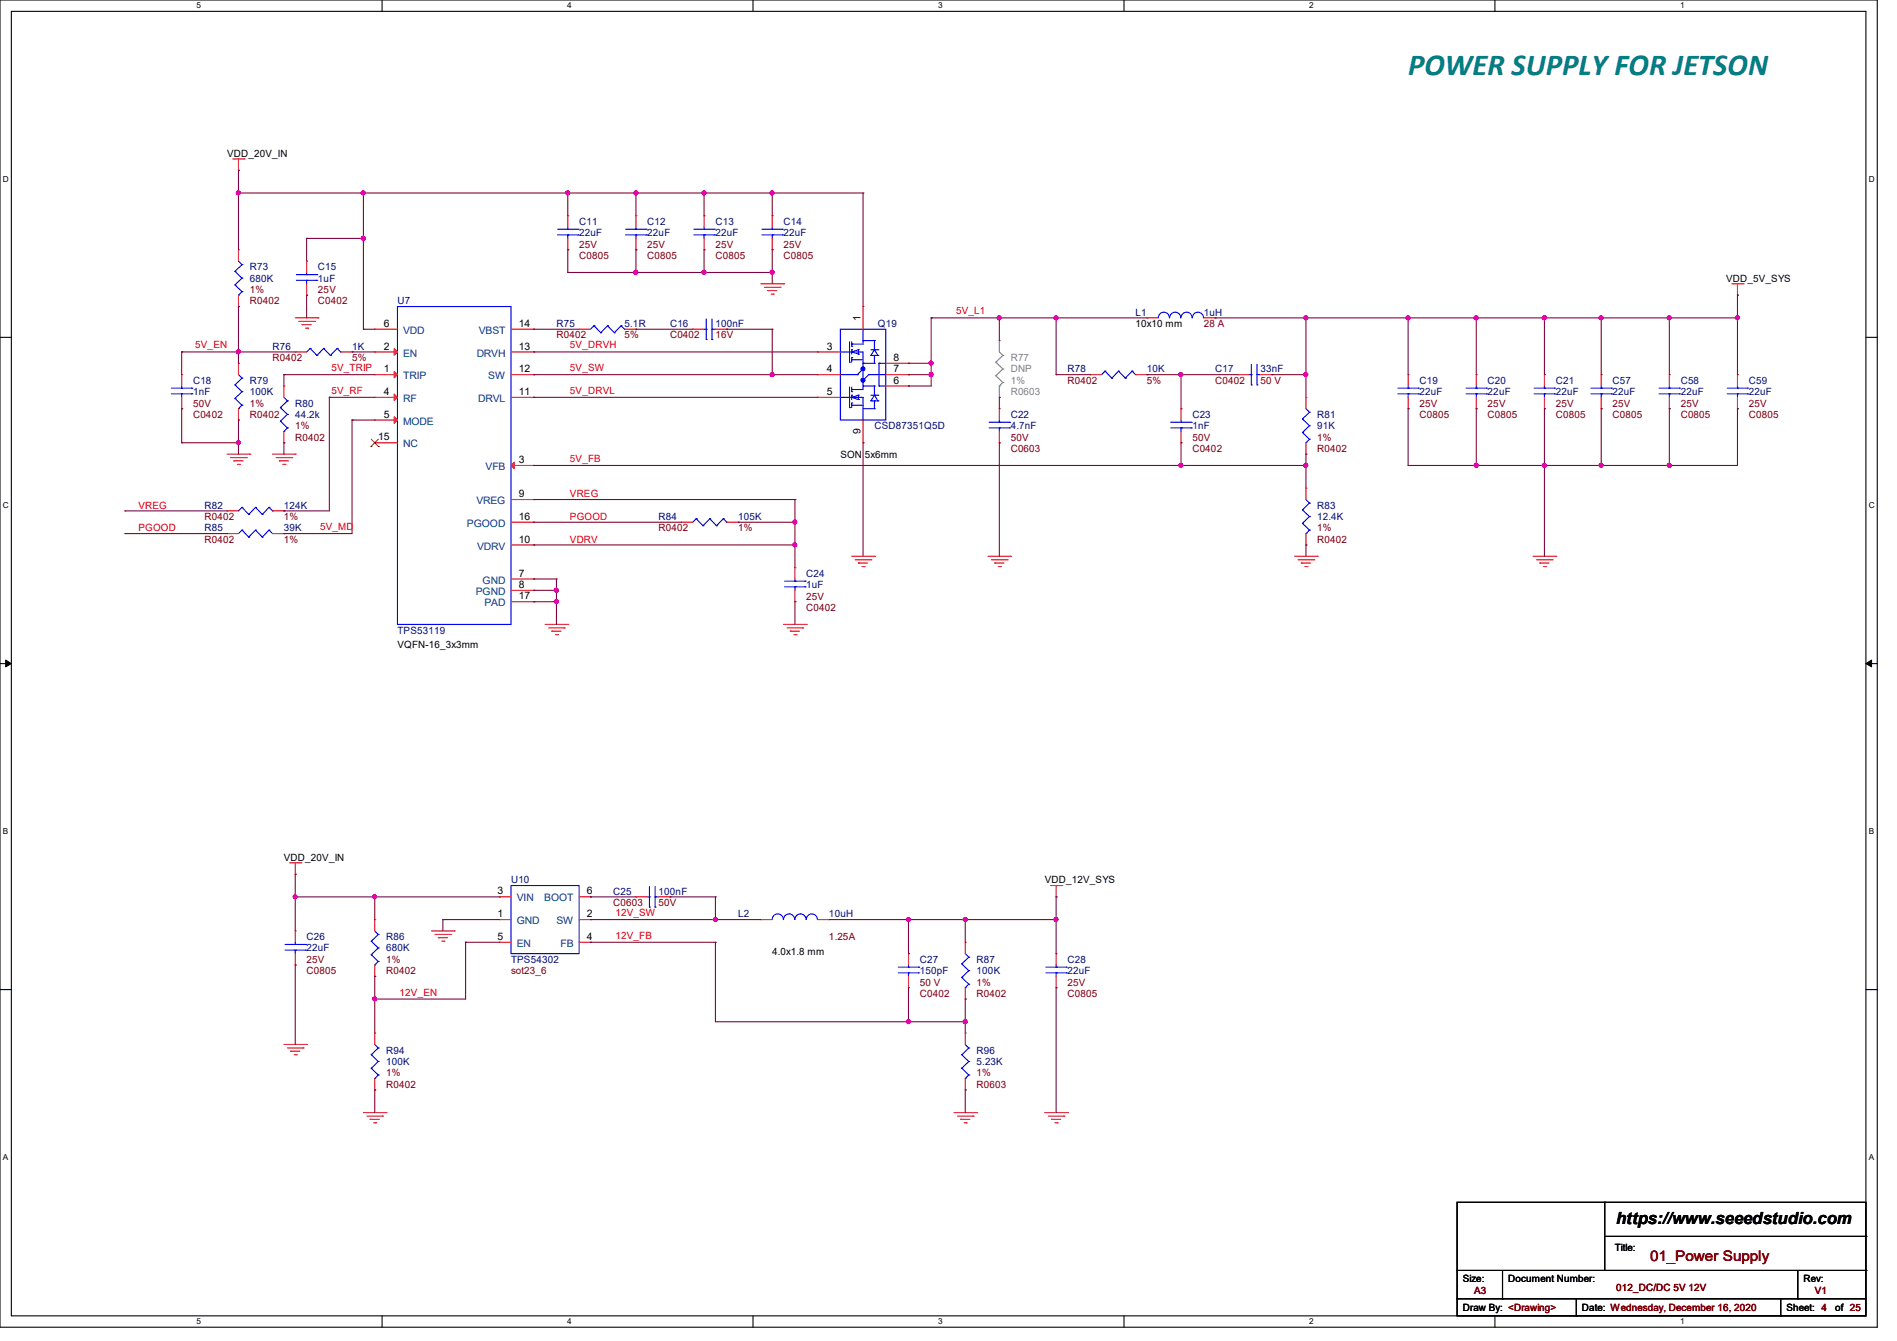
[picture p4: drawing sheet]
<svg xmlns="http://www.w3.org/2000/svg" width="297mm" height="210mm" viewBox="0 0 297 210" stroke-linecap="round" stroke-linejoin="round" font-family="sans-serif">
<path d="M0 0h293.9v207.9h-293.9zM1.8 1.8h290.3v204.3h-290.3z" fill="none" stroke="#000" stroke-width=".17"/>
<g fill="#fff">
<path d="M30.8 .2h.7v1.4h-.7z"/>
<path d="M30.8 206.2h.7v1.4h-.7z"/>
</g>
<path d="M59.8 0v1.8M59.8 206.1v1.8" fill="none" stroke="#000" stroke-width=".17"/>
<g fill="#fff">
<path d="M88.8 .2h.7v1.4h-.7z"/>
<path d="M88.8 206.2h.7v1.4h-.7z"/>
</g>
<path d="M117.9 0v1.8M117.9 206.1v1.8" fill="none" stroke="#000" stroke-width=".17"/>
<g fill="#fff">
<path d="M146.9 .2h.7v1.4h-.7z"/>
<path d="M146.9 206.2h.7v1.4h-.7z"/>
</g>
<path d="M176 0v1.8M176 206.1v1.8" fill="none" stroke="#000" stroke-width=".17"/>
<g fill="#fff">
<path d="M205 .2h.7v1.4h-.7z"/>
<path d="M205 206.2h.7v1.4h-.7z"/>
</g>
<path d="M234.1 0v1.8M234.1 206.1v1.8" fill="none" stroke="#000" stroke-width=".17"/>
<g fill="#fff">
<path d="M263.1 .2h.6v1.4h-.6z"/>
<path d="M263.1 206.2h.6v1.4h-.6z"/>
<path d="M.5 27.3h.9v1.4h-.9z"/>
<path d="M292.6 27.3h.9v1.4h-.9z"/>
<path d="M.5 78.4h.9v1.4h-.9z"/>
<path d="M292.6 78.4h.9v1.4h-.9z"/>
</g>
<path d="M0 52.8h1.8M292.1 52.8h1.8" fill="none" stroke="#000" stroke-width=".17"/>
<g fill="#fff">
<path d="M.5 129.5h.8v1.4h-.8z"/>
<path d="M292.6 129.5h.8v1.4h-.8z"/>
</g>
<path d="M0 103.9h1.8M292.1 103.9h1.8" fill="none" stroke="#000" stroke-width=".17"/>
<path d="M.9 103.4l.9 .5-.9 .5zM292.1 103.9l.9-.5v1z" fill="#000" stroke="#000" stroke-width=".16"/>
<g fill="#fff">
<path d="M.5 180.5h.8v1.4h-.8z"/>
<path d="M292.6 180.5h.8v1.4h-.8z"/>
</g>
<g fill="none" stroke="#000" stroke-width=".17">
<path d="M0 155h1.8M292.1 155h1.8M228.1 188.3h64v17.8h-64zM228.1 199h64M235.2 199v4.4M251.2 188.3h.1M251.2 188.3v10.7M251.2 193.6h40.9M281.5 199v4.4M292.1 199h.1M292.1 193.6h.1M228.1 203.4h.1"/>
<path d="M228.1 203.4h64M235.2 203.4h.1M246.8 206.1h.1M246.8 203.4v2.7M278.8 206.1h.1M278.8 203.4v2.7M281.5 203.4h.1"/>
</g>
<g fill="none" stroke="#f00" stroke-width=".17">
<path d="M36.4 24.9h1.8M37.3 26.7h.1M37.3 39.1h.1M37.3 24.9v1.8M37.3 39.1v1.8M38.2 24.9h.1M88.9 33.8h.1M88.9 39.1h.1M88.9 33.8v1.8M88.9 37.3v1.8M99.6 33.8h.1M99.6 39.1h.1"/>
<path d="M99.6 33.8v1.8M99.6 37.3v1.8M110.2 33.8h.1M110.2 39.1h.1M110.2 33.8v1.8M110.2 37.3v1.8M120.9 33.8h.1M120.9 39.1h.1M120.9 33.8v1.8M120.9 37.3v1.8M28.4 58.7h.1M28.4 58.7v1.8"/>
<path d="M37.3 48h.1M37.3 56.9h.1M37.3 46.2v1.8M37.3 56.9v1.8M46.2 55.1h.1M46.2 49.8h3.6M46.2 55.1h1.8M46.8 50.3h2.4M47.3 50.8h.1M47.3 50.8h1.4M47.8 51.4h.4M48 40.9h.1"/>
<path d="M48 46.2h.1M48 40.9v1.8M48 44.4v1.8M48.2 51.4h.1M49.2 50.3h.1M49.8 49.8h.1M53.3 55.1h1.8M55.1 55.1h.1M58.7 55.1h.1M58.7 58.7h.1M58.7 51.6h.1M58.7 51.6h3.5"/>
<path d="M58.7 58.7h3.5M58.7 55.1h3.5M80 51.6h3.6M80 58.7h3.6M80 55.1h3.6M83.6 55.1h.1M83.6 58.7h.1M83.6 51.6h.1M90.7 51.6h.1M90.7 51.6h1.8M97.8 51.6h1.8M99.6 51.6h.1"/>
<path d="M108.5 51.6h.1M108.5 51.6h1.7M112 51.6h1.8M113.8 51.6h.1M119.1 44.4h3.6M119.7 45h2.4M120.2 45.5h.1M120.2 45.5h1.4M120.7 46.1h.4M121.1 46.1h.1M122.1 45h.1M122.7 44.4h.1"/>
<path d="M128 55.1h.1M128 58.7h.1M128 58.7h3.6M128 55.1h3.6M135.1 48h.1M135.1 48v3.6M138.7 58.7h3.5M138.7 56.9h3.5M142.2 58.7h.1M142.2 56.9h.1M170.7 58.7h.1M170.7 58.7h1.8"/>
<path d="M177.8 58.7h1.8M179.6 58.7h.1M179.6 49.8h.1M179.6 49.8h1.8M188.5 49.8h1.7M190.2 49.8h.1M193.8 58.7h.1M193.8 58.7h1.8M197.4 58.7h1.7M199.1 58.7h.1M220.5 58.7h.1M220.5 58.7v1.8"/>
<path d="M231.1 58.7h.1M231.1 58.7v1.8M241.8 58.7h.1M241.8 58.7v1.8M250.7 58.7h.1M250.7 58.7v1.8M261.4 58.7h.1M261.4 58.7v1.8M271.1 44.4h1.8M272 46.2h.1M272 58.7h.1M272 44.4v1.8"/>
<path d="M272 58.7v1.8M272.9 44.4h.1M28.4 64h.1M28.4 62.2v1.8M35.6 71.1h3.5M36.1 71.7h2.5M36.6 72.2h.1M36.6 72.2h1.5M37.2 72.7h.3M37.3 65.8h.1M37.3 64v1.8M37.5 72.7h.1"/>
<path d="M38.6 71.7h.1M39.1 71.1h.1M42.7 71.1h3.5M43.2 71.7h2.5M43.7 72.2h.1M43.7 72.2h1.5M44.3 72.7h.3M44.4 60.5h.1M44.4 69.3h.1M44.4 60.5v1.7M44.4 67.6v1.7M44.6 72.7h.1"/>
<path d="M45.7 71.7h.1M46.2 71.1h.1M58.7 65.8h.1M58.7 69.3h.1M58.7 62.2h.1M58.7 62.2h3.5M58.7 65.8h3.5M58.7 69.3h3.5M80 62.2h3.6M80 72.9h3.6M80 78.2h3.6M83.6 62.2h.1"/>
<path d="M83.6 72.9h.1M83.6 78.2h.1M128 62.2h.1M128 62.2h3.6M135.1 69.3h.1M135.1 65.8v3.5M138.7 60.5h3.5M142.2 60.5h.1M156.5 64h.1M156.5 69.3h.1M156.5 64v1.8M156.5 67.6v1.7"/>
<path d="M184.9 64h.1M184.9 69.3h.1M184.9 64v1.8M184.9 67.6v1.7M204.5 76.5h.1M204.5 62.2h.1M204.5 71.1h.1M204.5 62.2v1.8M204.5 69.3v1.8M204.5 76.5v1.7M220.5 64h.1M220.5 62.2v1.8"/>
<path d="M231.1 64h.1M231.1 62.2v1.8M241.8 64h.1M241.8 62.2v1.8M250.7 64h.1M250.7 62.2v1.8M261.4 64h.1M261.4 62.2v1.8M272 64h.1M272 62.2v1.8M35.6 83.6h.1M35.6 80h.1"/>
<path d="M35.6 83.6h1.7M35.6 80h1.7M42.7 83.6h1.7M42.7 80h1.7M44.4 83.6h.1M44.4 80h.1M80 81.8h3.6M80 90.7h3.6M80 94.2h3.6M80 92.5h3.6M80 85.3h3.6M83.6 90.7h.1"/>
<path d="M83.6 94.2h.1M83.6 92.5h.1M83.6 81.8h.1M83.6 85.3h.1M85.3 97.8h3.6M85.9 98.3h2.4M86.4 98.8h.1M86.4 98.8h1.4M87 99.4h.3M87.3 99.4h.1M88.3 98.3h.1M88.9 97.8h.1"/>
<path d="M106.7 81.8h.1M106.7 81.8h1.8M113.8 81.8h1.8M115.6 81.8h.1M122.7 97.8h3.5M123.2 98.3h2.5M123.7 98.8h.1M123.7 98.8h1.5M124.3 99.4h.3M124.5 88.9h.1M124.5 94.2h.1M124.5 88.9v1.8"/>
<path d="M124.5 92.5v1.7M124.6 99.4h.1M125.7 98.3h.1M126.2 97.8h.1M133.3 87.1h3.6M133.9 87.7h2.5M134.4 88.2h.1M134.4 88.2h1.4M135 88.7h.3M135.3 88.7h.1M136.4 87.7h.1M136.9 87.1h.1"/>
<path d="M154.7 87.1h3.5M155.2 87.7h2.5M155.7 88.2h.1M155.7 88.2h1.5M156.3 88.7h.3M156.6 88.7h.1M157.7 87.7h.1M158.2 87.1h.1M202.7 87.1h3.5M203.2 87.7h2.5M203.8 88.2h.1M203.8 88.2h1.4"/>
<path d="M204.3 88.7h.3M204.5 85.3h.1M204.5 83.6v1.7M204.6 88.7h.1M205.7 87.7h.1M206.2 87.1h.1M240 87.1h3.6M240.6 87.7h2.4M241.1 88.2h.1M241.1 88.2h1.4M241.6 88.7h.4M242 88.7h.1"/>
<path d="M243 87.7h.1M243.6 87.1h.1M45.3 135.1h1.8M46.2 136.9h.1M46.2 135.1v1.8M47.1 135.1h.1M164.5 138.7h1.7M165.4 138.7v1.8M166.2 138.7h.1M46.2 145.8h.1M46.2 151.1h.1M46.2 145.8v1.8"/>
<path d="M46.2 149.4v1.7M58.7 144h.1M58.7 152.9h.1M58.7 144v1.8M58.7 151.1v1.8M67.6 145.8h3.5M68.1 146.3h2.5M68.6 146.9h.1M68.6 146.9h1.5M69.2 147.4h.3M69.5 147.4h.1M70.6 146.3h.1"/>
<path d="M71.1 145.8h.1M78.2 144h.1M78.2 140.5h.1M78.2 147.6h.1M78.2 144h1.8M78.2 140.5h1.8M78.2 147.6h1.8M90.7 144h1.8M90.7 140.5h1.8M90.7 147.6h1.8M92.5 144h.1M92.5 147.6h.1"/>
<path d="M92.5 140.5h.1M99.6 140.5h.1M99.6 140.5h1.7M103.1 140.5h1.8M104.9 140.5h.1M119.1 144h.1M119.1 144h1.8M128 144h1.8M129.8 144h.1M142.2 149.4h.1M142.2 154.7h.1M142.2 149.4v1.7"/>
<path d="M142.2 152.9v1.8M151.1 147.6h.1M151.1 156.5h.1M151.1 147.6v1.8M151.1 154.7v1.8M165.4 140.5h.1M165.4 149.4h.1M165.4 154.7h.1M165.4 149.4v1.7M165.4 152.9v1.8M44.4 163.6h3.6M45 164.1h2.5"/>
<path d="M45.5 164.6h.1M45.5 164.6h1.4M46.1 165.2h.3M46.4 165.2h.1M47.5 164.1h.1M48 163.6h.1M56.9 174.2h3.6M57.4 174.8h2.5M58 175.3h.1M58 175.3h1.4M58.5 175.9h.3M58.7 161.8h.1"/>
<path d="M58.7 170.7h.1M58.7 161.8v1.8M58.7 168.9v1.8M58.8 175.9h.1M59.9 174.8h.1M60.5 174.2h.1M149.4 174.2h3.5M149.9 174.8h2.5M150.4 175.3h.1M150.4 175.3h1.4M151 175.9h.3M151.1 161.8h.1"/>
<path d="M151.1 170.7h.1M151.1 161.8v1.8M151.1 168.9v1.8M151.3 175.9h.1M152.4 174.8h.1M152.9 174.2h.1M163.6 174.2h3.5M164.1 174.8h2.5M164.6 175.3h.1M164.6 175.3h1.5M165.2 175.9h.3M165.5 175.9h.1"/>
<path d="M166.6 174.8h.1M167.1 174.2h.1"/>
</g>
<g fill="none" stroke="#00f" stroke-width=".17">
<path d="M87.3 35.9h3.2M87.3 36.8h3.2M88.9 36.8h.1M88.9 35.9h.1M88.9 35.6v.3M88.9 36.8v.5M90.5 35.9h.1M90.5 36.8h.1M98 35.9h3.2M98 36.8h3.2M99.6 36.8h.1M99.6 35.9h.1"/>
<path d="M99.6 35.6v.3M99.6 36.8v.5M101.2 35.9h.1M101.2 36.8h.1M108.6 35.9h3.2M108.6 36.8h3.2M110.2 36.8h.1M110.2 35.9h.1M110.2 35.6v.3M110.2 36.8v.5M111.8 35.9h.1M111.8 36.8h.1"/>
<path d="M119.3 35.9h3.2M119.3 36.8h3.2M120.9 36.8h.1M120.9 35.9h.1M120.9 35.6v.3M120.9 36.8v.5M122.5 35.9h.1M122.5 36.8h.1M36.8 42.5h.1M36.8 44.6h.1M36.8 42.5l1.1 1.1M36.8 44.6l1.1 1.1"/>
<path d="M37.3 46.2h.1M37.3 40.9l.6 .5M37.3 58.7l.6 .5M37.9 41.4h.1M37.9 43.6h.1M37.9 45.7h.1M37.9 59.2h.1M37.9 41.4l-1.1 1.1M37.9 43.6l-1.1 1M37.9 45.7l-.6 .5M37.9 59.2l-1.1 1.1M46.4 43h3.2"/>
<path d="M46.4 43.9h3.2M48 43.9h.1M48 43h.1M48 42.7v.3M48 43.9v.5M48.6 54.6h.1M48.6 54.6l-.6 .5M48.6 54.6l1 1.1M49.6 43h.1M49.6 43.9h.1M49.6 55.7h.1M50.7 54.6h.1"/>
<path d="M50.7 54.6l-1.1 1.1M50.7 54.6l1 1.1M51.7 55.7h.1M52.8 54.6h.1M52.8 54.6l-1.1 1.1M52.8 54.6l.5 .5M53.3 55.1h.1M62.2 48h17.8v49.8h-17.8zM93 51h.1M93 51l-.5 .6M93 51l1.1 1.1M94.1 52.1h.1"/>
<path d="M95.1 51h.1M95.1 51l-1 1.1M95.1 51l1.1 1.1M96.2 52.1h.1M97.2 51h.1M97.2 51l-1 1.1M97.2 51l.6 .6M97.8 51.6h.1M110.2 51.6h.4M110.6 53.2h.1M110.6 51.6h.1M110.6 50v3.2"/>
<path d="M111.5 53.2h.1M111.5 51.6h.1M111.5 50v3.2M111.5 51.6h.5M131.6 51.6h7.1v14.2h-7.1zM131.6 55.1h1.4M131.6 58.7h2.6M133 56.7h.1M133 55.1h.1M133 53.5v3.2M133.3 53.9h.1M133.3 55.1h.1"/>
<path d="M133.3 56.3h.1M133.3 54.2h.1M133.3 54.8h.1M133.3 56h.1M133.3 55.1h1.8v5.9h-1.8M133.3 56.3h1.8M133.3 53.5v.7M133.3 54.8v.7M133.3 56v.7M133.3 55.1l1.1 .4M134.2 58.7h.1M134.4 55.5h.1"/>
<path d="M134.4 54.8h.1M134.4 54.8v.7M134.4 54.8l-1.1 .3M135.1 56.9h.1M135.1 53.3h.1M135.1 57.8h.1M135.1 59.6h.1M135.1 51.6v2.3h-1.8M135.1 53.3h1.8M135.1 56.9h1.8M135.1 57.8l-.9 .9M136 58.7h.1"/>
<path d="M136 58.7h2.7M136 58.7l-.9 .9M136.4 55.7h.1M136.4 55.7h1.1M136.4 54.8h1.1M136.9 54.8h.1M136.9 55.7h.1M136.9 53.3h.1M136.9 56.9h.1M136.9 54.8l-.5 .9M136.9 54.8l.6 .9M136.9 53.3v1.5"/>
<path d="M136.9 55.7v1.2M137.5 55.7h.1M137.5 54.8h.1M137.6 56.9h.1M137.6 56.9h1.1M137.6 56.9v3.6M173 58.1h.1M173 58.1l-.5 .6M173 58.1l1.1 1.1M174.1 59.2h.1M175.1 58.1h.1M175.1 58.1l-1 1.1"/>
<path d="M175.1 58.1l1.1 1.1M176.2 59.2h.1M177.2 58.1h.1M177.2 58.1l-1 1.1M177.2 58.1l.6 .6M177.8 58.7h.1M183.1 49.8a.87 .87 0 0 0-.9-.9 .87 .87 0 0 0-.8 .9M184.9 49.8a.87 .87 0 0 0-.9-.9 .87 .87 0 0 0-.9 .9M186.6 49.8a.87 .87 0 0 0-.8-.9 .87 .87 0 0 0-.9 .9M188.4 49.8a.87 .87 0 0 0-.8-.9 .87 .87 0 0 0-.9 .9M195.6 58.7h.3M195.9 58.7h.1"/>
<path d="M195.9 57.1v3.2M196.8 58.7h.1M196.8 58.7h.6M196.8 57.1v3.2M26.8 60.8h3.3M26.8 61.7h3.3M28.4 61.7h.1M28.4 60.8h.1M28.4 60.5v.3M28.4 61.7v.5M30.1 60.8h.1M30.1 61.7h.1"/>
<path d="M36.8 60.3h.1M36.8 62.4h.1M36.8 60.3l1.1 1M36.8 62.4l1.1 1.1M37.3 64h.1M37.9 79.5h.1M37.9 61.3h.1M37.9 63.5h.1M37.9 79.5l-.6 .5M37.9 79.5l1 1.1M37.9 61.3l-1.1 1.1M37.9 63.5l-.6 .5"/>
<path d="M40 79.5h.1M40 79.5l-1.1 1.1M40 79.5l1.1 1.1M42.1 79.5h.1M42.1 79.5l-1 1.1M42.1 79.5l.6 .5M43.9 63.8h.1M43.9 66h.1M43.9 63.8l1.1 1.1M43.9 66l1.1 1M44.4 67.6h.1M44.4 62.2l.6 .6"/>
<path d="M45 62.8h.1M45 64.9h.1M45 67h.1M45 62.8l-1.1 1M45 64.9l-1.1 1.1M45 67l-.6 .6M131.6 62.2h1.4M133 63.8h.1M133 62.2h.1M133 60.6v3.2M133.3 61h.1M133.3 62.2h.1"/>
<path d="M133.3 63.5h.1M133.3 61.3h.1M133.3 61.9h.1M133.3 63.1h.1M133.3 62.2h1.8v3.6M133.3 60.6v.7M133.3 61.9v.7M133.3 63.1v.7M133.3 63.5h1.8M133.3 62.2l1.1 .4M134.4 62.6h.1M134.4 61.9h.1"/>
<path d="M134.4 61.9v.7M134.4 61.9l-1.1 .3M135.1 65.8h.1M135.1 60.5h.1M135.1 60.5h1.8M135.1 64h1.8M136.4 62.8h.1M136.4 62.8h1.1M136.4 61.9h1.1M136.9 61.9h.1M136.9 62.8h.1M136.9 60.5h.1"/>
<path d="M136.9 64h.1M136.9 60.5v1.4M136.9 62.8v1.2M136.9 61.9l-.5 .9M136.9 61.9l.6 .9M137.5 62.8h.1M137.5 61.9h.1M137.6 60.5h.1M137.6 60.5h1.1M154.9 66.1h3.2M154.9 67h3.2M156.5 67h.1"/>
<path d="M156.5 66.1h.1M156.5 65.8v.3M156.5 67v.6M158.1 66.1h.1M158.1 67h.1M183.3 66.1h3.2M183.3 67h3.2M184.9 67h.1M184.9 66.1h.1M184.9 65.8v.3M184.9 67v.6M186.5 66.1h.1"/>
<path d="M186.5 67h.1M195.9 60.3h.1M196.8 60.3h.1M203.9 79.8h.1M203.9 65.6h.1M203.9 67.7h.1M203.9 79.8l1.1 1.1M203.9 65.6l1.1 1.1M203.9 67.7l1.1 1.1M204.5 69.3h.1M204.5 78.2l.5 .6M204.5 64l.5 .6"/>
<path d="M205 78.8h.1M205 64.6h.1M205 66.7h.1M205 68.8h.1M205 78.8l-1.1 1M205 64.6l-1.1 1M205 66.7l-1.1 1M205 68.8l-.5 .5M218.9 60.8h3.2M218.9 61.7h3.2M220.5 61.7h.1M220.5 60.8h.1"/>
<path d="M220.5 60.5v.3M220.5 61.7v.5M222.1 60.8h.1M222.1 61.7h.1M229.5 60.8h3.2M229.5 61.7h3.2M231.1 61.7h.1M231.1 60.8h.1M231.1 60.5v.3M231.1 61.7v.5M232.7 60.8h.1M232.7 61.7h.1"/>
<path d="M240.2 60.8h3.2M240.2 61.7h3.2M241.8 61.7h.1M241.8 60.8h.1M241.8 60.5v.3M241.8 61.7v.5M243.4 60.8h.1M243.4 61.7h.1M249.1 60.8h3.2M249.1 61.7h3.2M250.7 61.7h.1M250.7 60.8h.1"/>
<path d="M250.7 60.5v.3M250.7 61.7v.5M252.3 60.8h.1M252.3 61.7h.1M259.8 60.8h3.2M259.8 61.7h3.2M261.4 61.7h.1M261.4 60.8h.1M261.4 60.5v.3M261.4 61.7v.5M263 60.8h.1M263 61.7h.1"/>
<path d="M270.4 60.8h3.2M270.4 61.7h3.2M272 61.7h.1M272 60.8h.1M272 60.5v.3M272 61.7v.5M273.6 60.8h.1M273.6 61.7h.1M37.9 83h.1M37.9 83l-.6 .6M37.9 83l1 1.1M38.9 84.1h.1"/>
<path d="M38.9 80.6h.1M40 83h.1M40 83l-1.1 1.1M40 83l1.1 1.1M41.1 84.1h.1M41.1 80.6h.1M42.1 83h.1M42.1 83l-1 1.1M42.1 83l.6 .6M42.7 83.6h.1M42.7 80h.1M109 81.2h.1"/>
<path d="M109 81.2l-.5 .6M109 81.2l1.1 1.1M110.1 82.3h.1M111.1 81.2h.1M111.1 81.2l-1 1.1M111.1 81.2l1.1 1.1M112.2 82.3h.1M113.2 81.2h.1M113.2 81.2l-1 1.1M113.2 81.2l.6 .6M113.8 81.8h.1M122.9 91h3.2"/>
<path d="M122.9 91.9h3.2M124.5 91.9h.1M124.5 91h.1M124.5 90.7v.3M124.5 91.9v.6M126.1 91h.1M126.1 91.9h.1M203.9 82h.1M203.9 82l1.1 1M204.5 83.6h.1M205 80.9h.1M205 83h.1"/>
<path d="M205 80.9l-1.1 1.1M205 83l-.5 .6M80 138.7h10.7v10.7h-10.7zM101.7 138.9v3.2M102.6 138.9v3.2M44.6 147.9h3.2M44.6 148.8h3.2M46.2 148.8h.1M46.2 147.9h.1M46.2 147.6v.3M46.2 148.8v.6M47.8 147.9h.1"/>
<path d="M47.8 148.8h.1M58.1 147.4h.1M58.1 149.5h.1M58.1 147.4l1.1 1.1M58.1 149.5l1.1 1.1M58.7 151.1h.1M58.7 145.8l.5 .5M59.2 146.3h.1M59.2 148.5h.1M59.2 150.6h.1M59.2 146.3l-1.1 1.1M59.2 148.5l-1.1 1"/>
<path d="M59.2 150.6l-.5 .5M101.3 140.5h.4M101.7 142.1h.1M101.7 140.5h.1M102.6 142.1h.1M102.6 140.5h.1M102.6 140.5h.5M122.6 144a.87 .87 0 0 0-.8-.9 .87 .87 0 0 0-.9 .9M124.4 144a.87 .87 0 0 0-.9-.9 .87 .87 0 0 0-.8 .9M126.2 144a.87 .87 0 0 0-.9-.9 .87 .87 0 0 0-.8 .9M128 144a.87 .87 0 0 0-.9-.9 .87 .87 0 0 0-.9 .9M140.6 151.5h3.2"/>
<path d="M140.6 152.4h3.2M142.2 152.4h.1M142.2 151.5h.1M142.2 151.1v.4M142.2 152.4v.5M143.8 151.5h.1M143.8 152.4h.1M150.6 151h.1M150.6 153.1h.1M150.6 151l1.1 1M150.6 153.1l1.1 1M151.1 154.7h.1"/>
<path d="M151.1 149.4l.6 .5M151.7 149.9h.1M151.7 152h.1M151.7 154.1h.1M151.7 149.9l-1.1 1.1M151.7 152l-1.1 1.1M151.7 154.1l-.6 .6M163.7 151.5h3.3M163.7 152.4h3.3M165.4 152.4h.1M165.4 151.5h.1M165.4 151.1v.4"/>
<path d="M165.4 152.4v.5M167 151.5h.1M167 152.4h.1M58.1 165.2h.1M58.1 167.3h.1M58.1 165.2l1.1 1M58.1 167.3l1.1 1.1M58.7 168.9h.1M58.7 163.6l.5 .5M59.2 164.1h.1M59.2 166.2h.1M59.2 168.4h.1"/>
<path d="M59.2 164.1l-1.1 1.1M59.2 166.2l-1.1 1.1M59.2 168.4l-.5 .5M150.6 165.2h.1M150.6 167.3h.1M150.6 165.2l1.1 1M150.6 167.3l1.1 1.1M151.1 168.9h.1M151.1 163.6l.6 .5M151.7 164.1h.1M151.7 166.2h.1M151.7 168.4h.1"/>
<path d="M151.7 164.1l-1.1 1.1M151.7 166.2l-1.1 1.1M151.7 168.4l-.6 .5"/>
</g>
<g fill="none" stroke="#808080" stroke-width=".17">
<path d="M155.9 56.7h.1M155.9 58.8h.1M155.9 56.7l1.1 1.1M155.9 58.8l1.1 1.1M156.5 53.3h.1M156.5 53.3v1.8l.5 .6M157 55.7h.1M157 57.8h.1M157 59.9h.1M157 55.7l-1.1 1M157 57.8l-1.1 1M157 59.9l-.5 .6"/>
<path d="M156.5 60.5h.1M156.5 62.2h.1M156.5 60.5v1.7"/>
</g>
<g fill="#f00" stroke="#f00" stroke-width=".17">
<path d="M61.7 54.6l.5 .5-.5 .5z"/>
<path d="M61.7 65.3l.5 .5-.5 .5z"/>
<path d="M61.7 61.7l.5 .5-.5 .5z"/>
<path d="M61.7 58.2l.5 .5-.5 .5z"/>
<path d="M80 72.9l.5-.5v1z"/>
</g>
<path d="M58.1 69.9h.1M58.1 68.8l1.2 1.1M59.2 68.8l-1.1 1.1M59.3 69.9h.1" fill="none" stroke="#804000" stroke-width=".16"/>
<g fill="#00f" stroke="#00f" stroke-width=".17">
<circle cx="135.1" cy="57.8" r=".32"/>
<circle cx="135.1" cy="59.5" r=".32"/>
</g>
<g fill="none" stroke="#800040" stroke-width=".17">
<path d="M37.3 26.7h.1M37.3 30.2h.1M37.3 26.7v12.4M37.3 30.2h97.8M48 37.3h.1M48 37.3h8.9M48 37.3v3.6M56.9 30.2h.1M56.9 37.3h.1M56.9 30.2v21.4M88.9 30.2h.1M88.9 39.1h.1"/>
<path d="M88.9 30.2v3.6M88.9 39.1v3.6M99.6 30.2h.1M99.6 39.1h.1M99.6 30.2v3.6M99.6 39.1v3.6M110.2 30.2h.1M110.2 39.1h.1M110.2 30.2v3.6M110.2 39.1v3.6M120.9 30.2h.1M120.9 39.1h.1"/>
<path d="M120.9 30.2v3.6M120.9 39.1v5.3M135.1 30.2h.1M135.1 30.2v17.8M28.4 55.1h.1M28.4 55.1h17.8M28.4 55.1v3.6M37.3 48h.1M37.3 55.1h.1M37.3 48v8.9M44.4 58.7h.1M44.4 58.7v1.8"/>
<path d="M44.4 58.7h14.3M48 46.2h.1M48 46.2v3.6M55.1 55.1h.1M55.1 55.1h3.6M56.9 51.6h.1M56.9 51.6h1.8M83.6 51.6h.1M83.6 55.1h.1M83.6 58.7h.1M83.6 51.6h7.1M83.6 55.1h44.4"/>
<path d="M83.6 58.7h44.4M88.9 42.7h.1M88.9 42.7h32M99.6 42.7h.1M99.6 51.6h.1M99.6 51.6h8.9M110.2 42.7h.1M113.8 51.6h.1M113.8 51.6h7.1M120.9 42.7h.1M120.9 51.6h.1M120.9 58.7h.1"/>
<path d="M120.9 51.6v7.1M142.2 56.9h.1M142.2 58.7h.1M142.2 56.9h3.6M142.2 58.7h3.6M145.8 49.8h.1M145.8 56.9h.1M145.8 58.7h.1M145.8 49.8v10.7h-3.6M145.8 49.8h33.8M156.5 49.8h.1M156.5 49.8v3.5"/>
<path d="M165.4 49.8h.1M165.4 58.7h.1M165.4 49.8v8.9M165.4 58.7h5.3M179.6 58.7h.1M179.6 58.7h14.2M184.9 58.7h.1M184.9 58.7v5.3M190.2 49.8h.1M190.2 49.8h81.8M199.1 58.7h.1M199.1 58.7h5.4"/>
<path d="M204.5 49.8h.1M204.5 58.7h.1M204.5 49.8v12.4M220.5 49.8h.1M220.5 49.8v8.9M231.1 49.8h.1M231.1 49.8v8.9M241.8 49.8h.1M241.8 49.8v8.9M250.7 49.8h.1M250.7 49.8v8.9M261.4 49.8h.1"/>
<path d="M261.4 49.8v8.9M272 46.2h.1M272 49.8h.1M272 46.2v12.5M28.4 64h.1M28.4 69.3h.1M28.4 64v5.3M28.4 69.3h8.9M37.3 65.8h.1M37.3 69.3h.1M37.3 65.8v5.3M44.4 69.3h.1"/>
<path d="M44.4 69.3v1.8M51.6 62.2h.1M51.6 62.2v17.8h-7.2M51.6 62.2h7.1M55.1 65.8h.1M55.1 65.8h3.6M55.1 65.8v17.8h-10.7M83.6 62.2h.1M83.6 72.9h.1M83.6 78.2h.1M83.6 62.2h44.4M83.6 72.9h120.9"/>
<path d="M83.6 78.2h40.9M124.5 78.2h.1M124.5 78.2v10.7M135.1 69.3h.1M135.1 69.3v17.8M142.2 60.5h.1M156.5 62.2h.1M156.5 69.3h.1M156.5 62.2v1.8M156.5 69.3v17.8M184.9 69.3h.1M184.9 72.9h.1"/>
<path d="M184.9 69.3v3.6M204.5 71.1h.1M204.5 72.9h.1M204.5 71.1v5.4M220.5 64h.1M220.5 72.9h.1M220.5 64v8.9M231.1 64h.1M231.1 72.9h.1M231.1 64v8.9M241.8 64h.1M241.8 72.9h.1"/>
<path d="M241.8 64v23.1M250.7 64h.1M250.7 72.9h.1M250.7 64v8.9M261.4 64h.1M261.4 72.9h.1M261.4 64v8.9M272 64h.1M272 64v8.9h-51.5M19.6 80h.1M19.6 83.6h.1M19.6 80h16"/>
<path d="M19.6 83.6h16M44.4 80h.1M44.4 83.6h.1M83.6 81.8h.1M83.6 85.3h.1M83.6 90.7h.1M83.6 92.5h.1M83.6 94.2h.1M83.6 81.8h23.1M83.6 85.3h40.9M83.6 90.7h3.5M83.6 92.5h3.5"/>
<path d="M83.6 94.2h3.5M87.1 90.7h.1M87.1 92.5h.1M87.1 94.2h.1M87.1 90.7v7.1M115.6 81.8h.1M115.6 81.8h8.9M124.5 81.8h.1M124.5 85.3h.1M124.5 94.2h.1M124.5 94.2v3.6M204.5 85.3h.1"/>
<path d="M204.5 85.3v1.8M46.2 136.9h.1M46.2 136.9v8.9M46.2 140.5h.1M46.2 151.1h.1M46.2 151.1v12.5M46.2 140.5h32M58.7 140.5h.1M58.7 152.9h.1M58.7 156.5h.1M58.7 140.5v3.5M58.7 152.9v8.9"/>
<path d="M69.3 144h.1M69.3 144v1.8M69.3 144h8.9M72.9 147.6h.1M72.9 147.6h5.3M72.9 147.6v8.9h-14.2M92.5 140.5h.1M92.5 144h.1M92.5 147.6h.1M92.5 140.5h7.1M92.5 144h26.6M92.5 147.6h19.5"/>
<path d="M104.9 140.5h.1M104.9 140.5h7.1M112 140.5h.1M112 144h.1M112 147.6h.1M112 140.5v3.5M112 147.6v12.4h39.1M129.8 144h35.6M142.2 144h.1M142.2 149.4h.1M142.2 144v5.4M142.2 154.7v5.3"/>
<path d="M151.1 144h.1M151.1 156.5h.1M151.1 144v3.6M151.1 156.5v5.3M165.4 140.5h.1M165.4 144h.1M165.4 154.7h.1M165.4 140.5v8.9M165.4 154.7v19.5M58.7 170.7h.1M58.7 170.7v3.5M142.2 160h.1"/>
<path d="M151.1 160h.1M151.1 170.7h.1M151.1 170.7v3.5"/>
</g>
<g fill="#f0f" stroke="#f0f" stroke-width=".17">
<circle cx="37.3" cy="30.2" r=".32"/>
<circle cx="88.9" cy="30.2" r=".32"/>
<circle cx="56.9" cy="30.2" r=".32"/>
<circle cx="99.5" cy="30.2" r=".32"/>
<circle cx="120.9" cy="30.2" r=".32"/>
<circle cx="110.2" cy="30.2" r=".32"/>
<circle cx="56.9" cy="37.3" r=".32"/>
<circle cx="99.5" cy="42.7" r=".32"/>
<circle cx="120.9" cy="42.7" r=".32"/>
<circle cx="110.2" cy="42.7" r=".32"/>
<circle cx="37.3" cy="55.1" r=".32"/>
<circle cx="145.8" cy="56.9" r=".32"/>
<circle cx="156.4" cy="49.8" r=".32"/>
<circle cx="165.3" cy="49.8" r=".32"/>
<circle cx="204.4" cy="58.7" r=".32"/>
<circle cx="204.4" cy="49.8" r=".32"/>
<circle cx="220.5" cy="49.8" r=".32"/>
<circle cx="231.1" cy="49.8" r=".32"/>
<circle cx="241.8" cy="49.8" r=".32"/>
<circle cx="120.9" cy="58.7" r=".32"/>
<circle cx="145.8" cy="58.7" r=".32"/>
<circle cx="184.9" cy="58.7" r=".32"/>
<circle cx="37.3" cy="69.3" r=".32"/>
<circle cx="184.9" cy="72.9" r=".32"/>
<circle cx="204.4" cy="72.9" r=".32"/>
<circle cx="231.1" cy="72.9" r=".32"/>
<circle cx="241.8" cy="72.9" r=".32"/>
<circle cx="124.4" cy="81.8" r=".32"/>
<circle cx="124.4" cy="85.3" r=".32"/>
<circle cx="87.1" cy="94.2" r=".32"/>
<circle cx="87.1" cy="92.4" r=".32"/>
<circle cx="46.2" cy="140.4" r=".32"/>
<circle cx="58.7" cy="140.4" r=".32"/>
<circle cx="112" cy="144" r=".32"/>
<circle cx="142.2" cy="144" r=".32"/>
<circle cx="151.1" cy="144" r=".32"/>
<circle cx="165.3" cy="144" r=".32"/>
<circle cx="58.7" cy="156.4" r=".32"/>
<circle cx="142.2" cy="160" r=".32"/>
<circle cx="151.1" cy="160" r=".32"/>
<circle cx="261.3" cy="72.9" r=".32"/>
<circle cx="250.7" cy="72.9" r=".32"/>
<circle cx="272" cy="49.8" r=".32"/>
<circle cx="261.3" cy="49.8" r=".32"/>
<circle cx="250.7" cy="49.8" r=".32"/>
</g>
<text font-size="4.8" fill="#008080" x="220.5" y="11.7">POWER SUPPLY FOR JETSON</text>
<text font-size="2.6" x="253" y="191.8">https://www.seeedstudio.com</text>
<text font-size="2.3" fill="#800000" x="258.4" y="197.5">01_Power Supply</text>
<g font-size="1.6">
<text x="35.6" y="24.6">VDD_20V_IN</text>
<text x="270.3" y="44.1">VDD_5V_SYS</text>
<text x="60.1" y="51.2">6</text>
<text x="81.2" y="51.2">14</text>
<text x="134.7" y="50.3" transform="rotate(-90 134.7 50.3)">1</text>
<text x="177.8" y="51.2">10x10 mm</text>
<text x="60.1" y="54.7">2</text>
<text x="60.1" y="58.3">1</text>
<text x="81.2" y="54.7">13</text>
<text x="81.2" y="58.3">12</text>
<text x="129.5" y="54.7">3</text>
<text x="129.5" y="58.3">4</text>
<text x="139.9" y="58.3">7</text>
<text x="139.9" y="56.5">8</text>
<text x="60.1" y="65.4">5</text>
<text x="60.1" y="61.8">4</text>
<text x="81.2" y="61.8">11</text>
<text x="129.5" y="61.8">5</text>
<text x="139.9" y="60.1">6</text>
<text x="59.2" y="69">15</text>
<text x="131.6" y="71.7">SON 5x6mm</text>
<text x="134.7" y="67.9" transform="rotate(-90 134.7 67.9)">9</text>
<text x="81.2" y="72.5">3</text>
<text x="81.2" y="77.9">9</text>
<text x="81.2" y="81.4">16</text>
<text x="81.2" y="85">10</text>
<text x="81.2" y="90.3">7</text>
<text x="81.2" y="93.9">17</text>
<text x="81.2" y="92.1">8</text>
<text x="62.2" y="101.6">VQFN-16_3x3mm</text>
<text x="44.4" y="134.8">VDD_20V_IN</text>
<text x="77.9" y="143.6">1</text>
<text x="77.9" y="140.1">3</text>
<text x="91.9" y="143.6">2</text>
<text x="91.9" y="140.1">6</text>
<text x="163.6" y="138.3">VDD_12V_SYS</text>
<text x="77.9" y="147.2">5</text>
<text x="91.9" y="147.2">4</text>
<text x="120.9" y="149.6">4.0x1.8 mm</text>
<text x="252.8" y="196">Title:</text>
<text x="229" y="200.7">Size:</text>
<text x="236.1" y="200.7">Document Number:</text>
<text x="282.4" y="200.7">Rev:</text>
<text x="229" y="205.4">Draw By: &lt;Drawing&gt;</text>
<text x="247.7" y="205.4">Date: Wednesday, December 16, 2020</text>
<text x="279.7" y="205.4">Sheet: 4</text>
<text x="287.3" y="205.4">of 25</text>
</g>
<g font-size="1.6" fill="#000080">
<text x="90.7" y="35.2">C11</text>
<text x="101.3" y="35.2">C12</text>
<text x="112" y="35.2">C13</text>
<text x="122.7" y="35.2">C14</text>
<text x="90.7" y="37">22uF</text>
<text x="101.3" y="37">22uF</text>
<text x="112" y="37">22uF</text>
<text x="122.7" y="37">22uF</text>
<text x="39.1" y="42.3">R73</text>
<text x="39.1" y="44.1">680K</text>
<text x="49.8" y="42.3">C15</text>
<text x="49.8" y="44.1">1uF</text>
<text x="62.2" y="47.7">U7</text>
<text x="87.1" y="51.2">R75</text>
<text x="97.8" y="51.2">5.1R</text>
<text x="104.9" y="51.2">C16</text>
<text x="112" y="51.2">100nF</text>
<text x="137.5" y="51.2">Q19</text>
<text x="177.8" y="49.4">L1</text>
<text x="188.5" y="49.4">1uH</text>
<text x="42.7" y="54.8">R76</text>
<text x="55.1" y="54.8">1K</text>
<text x="167.1" y="58.3">R78</text>
<text x="179.6" y="58.3">10K</text>
<text x="190.2" y="58.3">C17</text>
<text x="197.3" y="58.3">33nF</text>
<text x="30.2" y="60.1">C18</text>
<text x="30.2" y="61.9">1nF</text>
<text x="39.1" y="60.1">R79</text>
<text x="39.1" y="61.9">100K</text>
<text x="46.2" y="63.7">R80</text>
<text x="46.2" y="65.4">44.2k</text>
<text x="158.2" y="65.4">C22</text>
<text x="186.7" y="65.4">C23</text>
<text x="206.2" y="65.4">R81</text>
<text x="222.2" y="60.1">C19</text>
<text x="222.2" y="61.9">22uF</text>
<text x="232.9" y="60.1">C20</text>
<text x="232.9" y="61.9">22uF</text>
<text x="243.6" y="60.1">C21</text>
<text x="243.6" y="61.9">22uF</text>
<text x="252.5" y="60.1">C57</text>
<text x="252.5" y="61.9">22uF</text>
<text x="263.1" y="60.1">C58</text>
<text x="263.1" y="61.9">22uF</text>
<text x="273.8" y="60.1">C59</text>
<text x="273.8" y="61.9">22uF</text>
<text x="136.9" y="67.2">CSD87351Q5D</text>
<text x="158.2" y="67.2">4.7nF</text>
<text x="186.7" y="67.2">1nF</text>
<text x="206.2" y="67.2">91K</text>
<text x="32" y="83.2">R85</text>
<text x="32" y="79.7">R82</text>
<text x="44.4" y="83.2">39K</text>
<text x="44.4" y="79.7">124K</text>
<text x="103.1" y="81.4">R84</text>
<text x="115.6" y="81.4">105K</text>
<text x="206.2" y="79.7">R83</text>
<text x="206.2" y="81.4">12.4K</text>
<text x="126.2" y="90.3">C24</text>
<text x="126.2" y="92.1">1uF</text>
<text x="62.2" y="99.2">TPS53119</text>
<text x="80" y="138.3">U10</text>
<text x="96" y="140.1">C25</text>
<text x="103.1" y="140.1">100nF</text>
<text x="115.6" y="143.7">L2</text>
<text x="129.8" y="143.7">10uH</text>
<text x="48" y="147.2">C26</text>
<text x="48" y="149">22uF</text>
<text x="60.5" y="147.2">R86</text>
<text x="60.5" y="149">680K</text>
<text x="80" y="150.8">TPS54302</text>
<text x="144" y="150.8">C27</text>
<text x="144" y="152.6">150pF</text>
<text x="152.9" y="150.8">R87</text>
<text x="152.9" y="152.6">100K</text>
<text x="167.1" y="150.8">C28</text>
<text x="167.1" y="152.6">22uF</text>
<text x="60.5" y="165">R94</text>
<text x="60.5" y="166.8">100K</text>
<text x="152.9" y="165">R96</text>
<text x="152.9" y="166.8">5.23K</text>
</g>
<g font-size="1.6" fill="#800000">
<text x="90.7" y="40.6">C0805</text>
<text x="90.7" y="38.8">25V</text>
<text x="101.3" y="40.6">C0805</text>
<text x="101.3" y="38.8">25V</text>
<text x="112" y="40.6">C0805</text>
<text x="112" y="38.8">25V</text>
<text x="122.7" y="40.6">C0805</text>
<text x="122.7" y="38.8">25V</text>
<text x="39.1" y="45.9">1%</text>
<text x="39.1" y="47.7">R0402</text>
<text x="49.8" y="47.7">C0402</text>
<text x="49.8" y="45.9">25V</text>
<text x="87.1" y="53">R0402</text>
<text x="97.8" y="53">5%</text>
<text x="104.9" y="53">C0402</text>
<text x="112" y="53">16V</text>
<text x="188.5" y="51.2">28 A</text>
<text x="42.7" y="56.6">R0402</text>
<text x="55.1" y="56.6">5%</text>
<text x="30.2" y="65.4">C0402</text>
<text x="30.2" y="63.7">50V</text>
<text x="39.1" y="63.7">1%</text>
<text x="39.1" y="65.4">R0402</text>
<text x="167.1" y="60.1">R0402</text>
<text x="179.6" y="60.1">5%</text>
<text x="190.2" y="60.1">C0402</text>
<text x="197.3" y="60.1">50 V</text>
<text x="222.2" y="65.4">C0805</text>
<text x="222.2" y="63.7">25V</text>
<text x="232.9" y="65.4">C0805</text>
<text x="232.9" y="63.7">25V</text>
<text x="243.6" y="65.4">C0805</text>
<text x="243.6" y="63.7">25V</text>
<text x="252.5" y="65.4">C0805</text>
<text x="252.5" y="63.7">25V</text>
<text x="263.1" y="65.4">C0805</text>
<text x="263.1" y="63.7">25V</text>
<text x="273.8" y="65.4">C0805</text>
<text x="273.8" y="63.7">25V</text>
<text x="46.2" y="67.2">1%</text>
<text x="46.2" y="69">R0402</text>
<text x="158.2" y="70.8">C0603</text>
<text x="158.2" y="69">50V</text>
<text x="186.7" y="70.8">C0402</text>
<text x="186.7" y="69">50V</text>
<text x="206.2" y="69">1%</text>
<text x="206.2" y="70.8">R0402</text>
<text x="32" y="81.4">R0402</text>
<text x="44.4" y="81.4">1%</text>
<text x="103.1" y="83.2">R0402</text>
<text x="115.6" y="83.2">1%</text>
<text x="206.2" y="83.2">1%</text>
<text x="32" y="85">R0402</text>
<text x="44.4" y="85">1%</text>
<text x="206.2" y="85">R0402</text>
<text x="126.2" y="95.7">C0402</text>
<text x="126.2" y="93.9">25V</text>
<text x="96" y="141.9">C0603</text>
<text x="103.1" y="141.9">50V</text>
<text x="129.8" y="147.2">1.25A</text>
<text x="48" y="152.6">C0805</text>
<text x="48" y="150.8">25V</text>
<text x="60.5" y="150.8">1%</text>
<text x="60.5" y="152.6">R0402</text>
<text x="80" y="152.6">sot23_6</text>
<text x="144" y="154.3">50 V</text>
<text x="152.9" y="154.3">1%</text>
<text x="167.1" y="154.3">25V</text>
<text x="144" y="156.1">C0402</text>
<text x="152.9" y="156.1">R0402</text>
<text x="167.1" y="156.1">C0805</text>
<text x="60.5" y="168.6">1%</text>
<text x="60.5" y="170.3">R0402</text>
<text x="152.9" y="168.6">1%</text>
<text x="152.9" y="170.3">R0603</text>
<text x="230.8" y="202.7">A3</text>
<text x="253" y="202.2">012_DC/DC 5V 12V</text>
<text x="284.1" y="202.7">V1</text>
</g>
<g font-size="1.6" fill="#004080">
<text x="63.1" y="52.3">VDD</text>
<text x="75" y="52.3">VBST</text>
<text x="63.1" y="55.8">EN</text>
<text x="63.1" y="59.4">TRIP</text>
<text x="74.6" y="55.8">DRVH</text>
<text x="76.5" y="59.4">SW</text>
<text x="63.1" y="63">RF</text>
<text x="74.9" y="63">DRVL</text>
<text x="63.1" y="66.5">MODE</text>
<text x="63.1" y="70.1">NC</text>
<text x="76" y="73.6">VFB</text>
<text x="73.1" y="82.5">PGOOD</text>
<text x="74.6" y="79">VREG</text>
<text x="74.7" y="86.1">VDRV</text>
<text x="74.5" y="93.2">PGND</text>
<text x="75.6" y="91.4">GND</text>
<text x="75.9" y="95">PAD</text>
<text x="80.9" y="141.2">VIN</text>
<text x="85.2" y="141.2">BOOT</text>
<text x="80.9" y="144.7">GND</text>
<text x="80.9" y="148.3">EN</text>
<text x="87.1" y="144.7">SW</text>
<text x="87.8" y="148.3">FB</text>
</g>
<g font-size="1.6" fill="#f00">
<text x="149.7" y="49.2">5V_L1</text>
<text x="30.6" y="54.6">5V_EN</text>
<text x="51.9" y="58.1">5V_TRIP</text>
<text x="89.2" y="54.6">5V_DRVH</text>
<text x="89.2" y="58.1">5V_SW</text>
<text x="51.9" y="61.7">5V_RF</text>
<text x="89.2" y="61.7">5V_DRVL</text>
<text x="89.2" y="72.3">5V_FB</text>
<text x="89.2" y="77.9">VREG</text>
<text x="21.7" y="79.7">VREG</text>
<text x="21.7" y="83.2">PGOOD</text>
<text x="50.1" y="83">5V_MD</text>
<text x="89.2" y="81.4">PGOOD</text>
<text x="89.2" y="85">VDRV</text>
<text x="96.3" y="143.5">12V_SW</text>
<text x="96.3" y="147">12V_FB</text>
<text x="62.6" y="155.9">12V_EN</text>
</g>
<g font-size="1.6" fill="#808080">
<text x="158.2" y="56.6">R77</text>
<text x="158.2" y="58.3">DNP</text>
<text x="158.2" y="60.1">1%</text>
<text x="158.2" y="61.9">R0603</text>
</g>
<g font-size="1.3">
<text x="30.8" y="1.3">5</text>
<text x="88.8" y="1.3">4</text>
<text x="146.9" y="1.3">3</text>
<text x="205" y="1.3">2</text>
<text x="263.1" y="1.3">1</text>
<text x=".5" y="28.4">D</text>
<text x="292.6" y="28.4">D</text>
<text x=".5" y="79.5">C</text>
<text x="292.6" y="79.5">C</text>
<text x=".5" y="130.6">B</text>
<text x="292.6" y="130.6">B</text>
<text x=".5" y="181.7">A</text>
<text x="292.6" y="181.7">A</text>
<text x="30.8" y="207.4">5</text>
<text x="88.8" y="207.4">4</text>
<text x="146.9" y="207.4">3</text>
<text x="205" y="207.4">2</text>
<text x="263.1" y="207.4">1</text>
</g>
</svg>
